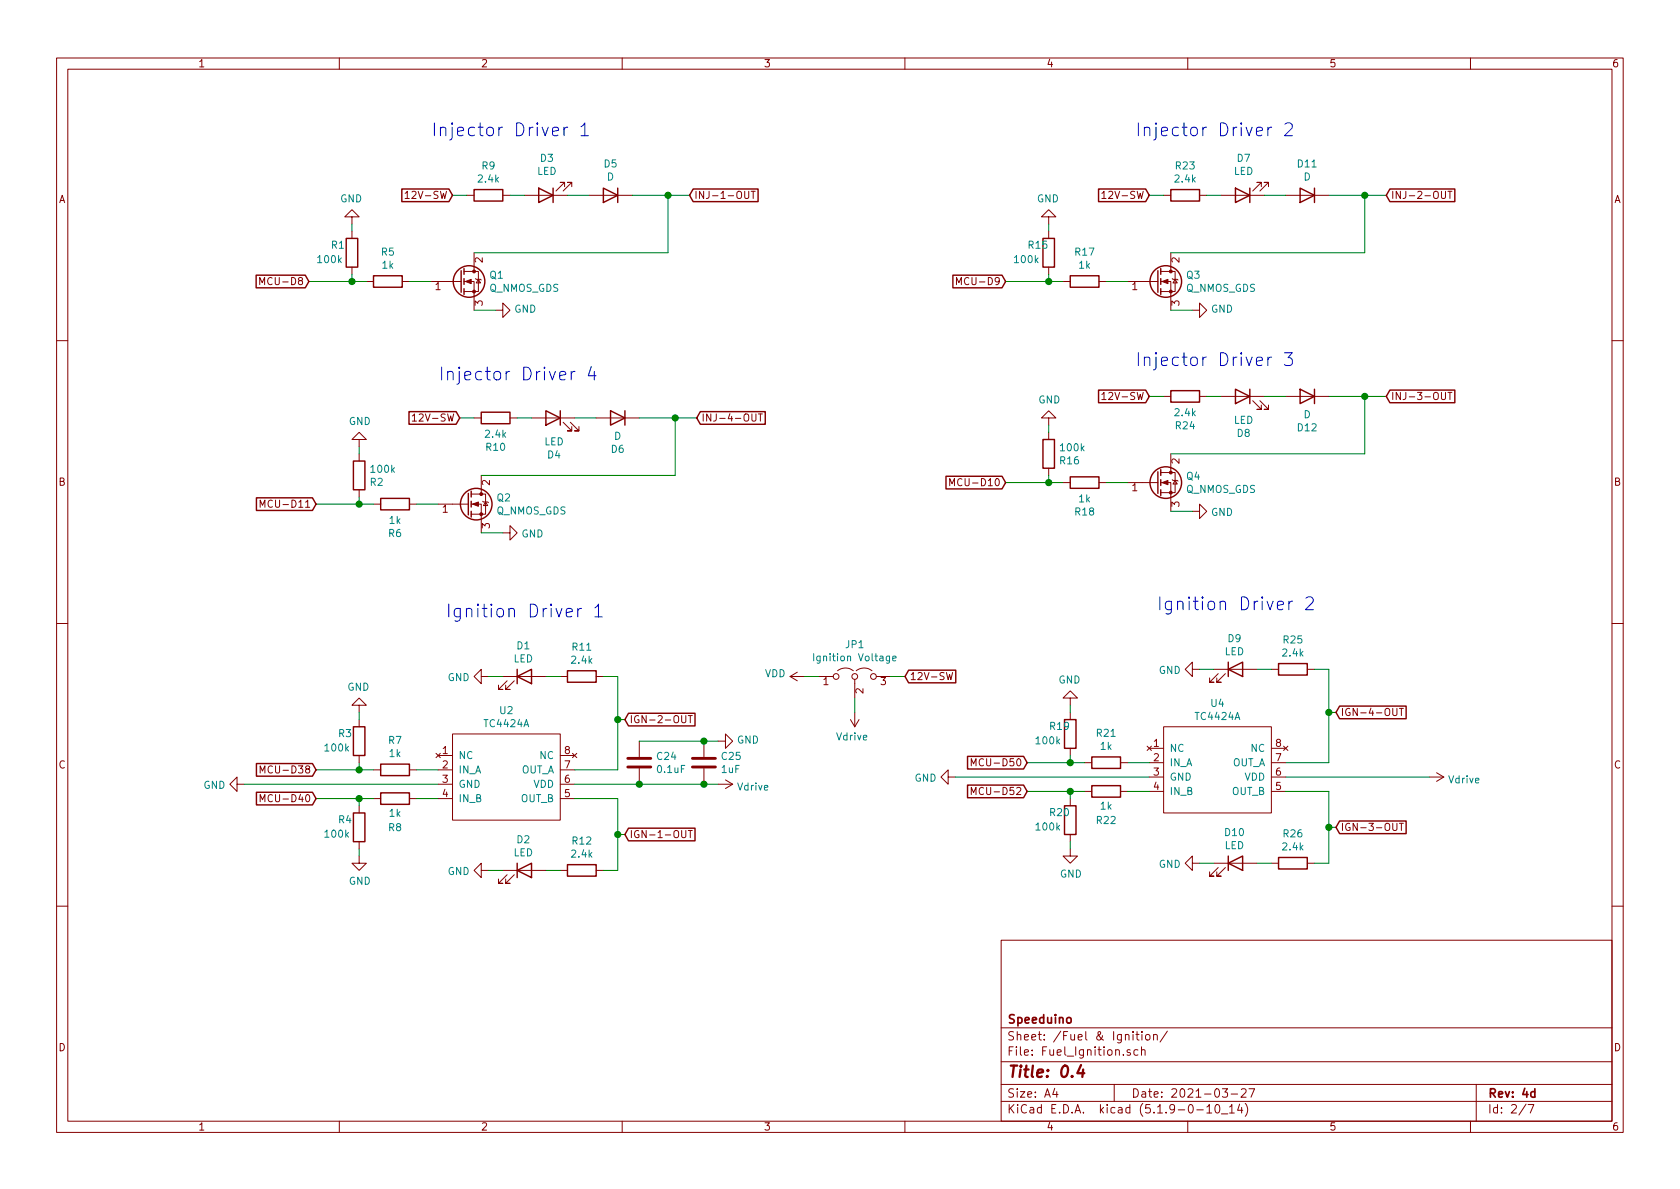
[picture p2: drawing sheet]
<svg xmlns="http://www.w3.org/2000/svg" width="297mm" height="210mm" viewBox="0 0 297 210" stroke-linecap="round" stroke-linejoin="round" font-family="sans-serif">
<g fill="none" stroke="#840000" stroke-width=".18">
<path d="M10 10.3h277v189.9h-277zM12 12.2h273v186.1h-273zM60 10.3v1.9M110 10.3v1.9M160 10.3v1.9M210 10.3v1.9M260 10.3v1.9M62.2 38.3h1.3l-1.3-1.2-1.2 1.2h1.2v1.3M71.6 34.2l.4-.4v1.3M71.6 35.1h.8M82.5 34.5h1.3M88.9 34.5h1.3"/>
<path d="M92.7 34.5h7.6M99.8 33v-.7h-.7h.7l-1.5 1.5M101.1 33v-.7h-.8h.8l-1.5 1.5M104.1 34.5h7.7M131.7 33.8v1.1l.2 .2h.3l.2-.2v-1.1M132.8 33.8h.7M133.2 33.8v1.3M185.4 38.3h1.3l-1.3-1.2-1.3 1.2h1.3v1.3M194.8 34.2l.4-.4v1.3M194.8 35.1h.8M205.7 34.5h1.3M212.1 34.5h1.3"/>
<path d="M215.9 34.5h7.6M223 33v-.7h-.8h.8l-1.5 1.5M224.3 33v-.7h-.8h.8l-1.5 1.5M227.3 34.5h7.6M254.9 33.8v1.1l.2 .2h.2l.3-.2v-1.1M256 33.8h.7M256.4 33.8v1.3M45.9 50.3v-1.2l.5 .9 .4-.9v1.2M62.2 40.9v1.3M62.2 47.2v1.3M64.8 49.8h1.2M71.1 49.8h1.3"/>
<path d="M76.2 49.8h5.3M82 49.8h1.8v5.1M82 48h2.6v3.6h-2.6M83.8 44.7v3.3M84.1 49.3l.1 .1h.8l.1 .1M84.6 49.4l.4 .6h-.8zM87.6 54.9h1.3v-1.3l1.3 1.3-1.3 1.2v-1.2M169.1 50.3v-1.2l.4 .9 .5-.9v1.2M185.4 40.9v1.3M185.4 47.2v1.3M188 49.8h1.2M194.3 49.8h1.3"/>
<path d="M199.4 49.8h5.3M205.2 49.8h1.8v5.1M205.2 48h2.6v3.6h-2.6M207 44.7v3.3M207.3 49.3l.1 .1h.8l.1 .1M207.8 49.4l.4 .6h-.8zM210.8 54.9h1.3v-1.3l1.3 1.3-1.3 1.2v-1.2M10 60.2h2M63.5 77.7h-1.3l1.3-1.3 1.3 1.3h-1.3v1.3M72.9 73.6l.4-.4v1.3M72.9 74.5h.7M83.8 73.9h1.3"/>
<path d="M90.2 73.9h1.2M94 73.9h7.6M99.6 74.7l1.5 1.5h-.8h.8v-.8M100.8 74.7l1.6 1.5h-.8h.8v-.8M105.4 73.9h7.6M132.9 73.2v1l.3 .3h.2l.3-.3v-1M134.1 73.2h.7M134.4 73.2v1.3M185.4 73.9h-1.3l1.3-1.3 1.3 1.3h-1.3v1.3M185.4 76.4v1.3M194.8 69.7l.4-.3v1.3M194.8 70.7h.8"/>
<path d="M205.7 70.1h1.3M212.1 70.1h1.3M215.9 70.1h7.6M221.5 70.9l1.5 1.5h-.8h.8v-.8M222.8 70.9l1.5 1.5h-.8h.8v-.8M227.3 70.1h7.6M254.9 69.4v1l.2 .3h.2l.3-.3v-1M256 69.4h.7M256.4 69.4v1.3M285 60.2h2M46 89.7v-1.3l.4 1 .4-1v1.3M63.5 80.3v1.2"/>
<path d="M63.5 86.6v1.3M66 89.1h1.3M72.4 89.1h1.3M77.5 89.1h5.3M83.3 89.1h1.8v5.1M83.3 87.4h2.6v3.5h-2.6M85.1 84.1v3.3M85.3 88.6l.2 .2h.7l.2 .1M85.9 88.8l.3 .6h-.7zM88.9 94.2h1.3v1.3l1.2-1.3-1.2-1.2v1.2M167.9 85.9v-1.3l.4 .9 .5-.9v1.3M185.4 82.8v1.3"/>
<path d="M188 85.3h1.2M194.3 85.3h1.3M199.4 85.3h5.3M205.2 85.3h1.8v5.1M205.2 83.6h2.6v3.5h-2.6M207 80.3v3.3M207.3 84.8l.1 .2h.8l.1 .1M207.8 85l.4 .6h-.8zM210.8 90.4h1.3v1.3l1.3-1.3-1.3-1.3v1.3M10 110.3h2M85.1 119.6v-1.2l-1.3 1.2 1.3 1.3v-1.3h1.3M88.9 119.6h7.6"/>
<path d="M99.1 119.6h1.2M105.4 119.6h1.3M139.7 119.6h2.5M139.7 119.6l1.3 .8M141 118.9l-1.3 .7M144.8 119.6h2.5M148.1 118.6a2.26 2.26 0 0 1 2.8 0M151.4 118.6a2.26 2.26 0 0 1 2.8 0M154.9 119.6h2.6M167.3 118.9l.3 1.3 .3-.9 .2 .9 .3-1.3M210.8 118.4v-1.3l-1.3 1.3 1.3 1.2v-1.2h1.3M214.6 118.4h7.6"/>
<path d="M215.4 119.1l-1.5 1.5h.7h-.7v-.7M216.7 119.1l-1.6 1.5h.8h-.8v-.7M224.8 118.4h1.3M231.1 118.4h1.3M285 110.3h2M41.9 138.7v-1.3l-1.3 1.3 1.3 1.2v-1.2h1.3M46 136.7v-1.3l.4 .9 .4-.9v1.3M63.5 124.7h1.3l-1.3-1.3-1.3 1.3h1.3v1.3M63.5 127.2v1.3M63.5 133.6v1.3M66 136.1h1.3M72.4 136.1h1.3"/>
<path d="M77.1 133.2l.8 .8M77.5 133.6h2.5M77.5 136.1h2.5M77.5 138.7h2.5M77.9 133.2l-.8 .8M80 129.8h19.1v15.2h-19.1zM89.7 120.4l-1.6 1.5h.8h-.8v-.7M90.9 120.4l-1.5 1.5h.8h-.8v-.7M99.1 133.6h2.5M99.1 136.1h2.5M99.1 138.7h2.5M101.2 133.2l.8 .8"/>
<path d="M102 133.2l-.8 .8M113 131.1v2.8M113 135.9v2.8M120.5 126.5v1.1l.3 .2h.3l.2-.2v-1.1M121.7 126.5h.7M122 126.5v1.3M124.5 131.1v2.8M124.5 135.9v2.8M127 131.1h1.3v-1.3l1.2 1.3-1.2 1.2v-1.2M127 138.7h2.5M128.3 137.9l1.2 .8M129.5 138.7l-1.2 .7"/>
<path d="M150.4 127.2l.7 1.3M151.1 120.1v3.3M151.1 126v2.5M151.9 127.2l-.8 1.3M167.6 137.4v-1.3l-1.2 1.3 1.2 1.3v-1.3h1.3M171.7 135.4v-1.2l.4 .9 .5-.9v1.2M189.2 123.4h1.3l-1.3-1.2-1.2 1.2h1.2v1.3M189.2 126v1.2M189.2 132.3v1.3M191.8 134.9h1.2M191.8 139.9h1.2M198.1 134.9h1.3"/>
<path d="M198.1 139.9h1.3M202.8 131.9l.8 .8M203.2 132.3h2.5M203.2 134.9h2.5M203.2 137.4h2.5M203.2 139.9h2.5M203.6 131.9l-.8 .8M205.7 128.5h19.1v15.3h-19.1zM224.8 132.3h2.5M224.8 134.9h2.5M224.8 137.4h2.5M224.8 139.9h2.5"/>
<path d="M226.9 131.9l.8 .8M227.7 131.9l-.8 .8M246.3 125.3v1l.2 .2h.4l.1-.2v-1M247.4 125.3h.7M247.8 125.3v1.2M252.7 137.4h2.6M254 136.6l1.3 .8M255.3 137.4l-1.3 .8M46 141.8v-1.3l.4 .9 .4-.9v1.3M63.5 151.4v1.2h1.3l-1.3 1.3-1.3-1.3h1.3M63.5 142.5v1.3M63.5 148.8v1.3"/>
<path d="M66 141.2h1.3M72.4 141.2h1.3M77.5 141.2h2.5M85.1 153.9v-1.3l-1.3 1.3 1.3 1.3v-1.3h1.3M88.9 153.9h7.6M89.7 154.7l-1.6 1.5h.8h-.8v-.8M90.9 154.7l-1.5 1.5h.8h-.8v-.8M99.1 141.2h2.5M99.1 153.9h1.2M105.4 153.9h1.3M120.5 146.9v1l.3 .2h.3l.2-.2v-1M121.7 146.9h.7"/>
<path d="M122 146.9v1.2M171.7 140.5v-1.3l.4 1 .5-1v1.3M189.2 150.1v1.3h1.3l-1.3 1.2-1.2-1.2h1.2M189.2 141.2v1.3M189.2 147.6v1.2M210.8 152.6v-1.2l-1.3 1.2 1.3 1.3v-1.3h1.3M214.6 152.6h7.6M215.4 153.4l-1.5 1.5h.7h-.7v-.7M216.7 153.4l-1.6 1.5h.8h-.8v-.7M224.8 152.6h1.3M231.1 152.6h1.3M246.3 145.6v1l.2 .3 .4-.1 .1-.2v-1"/>
<path d="M247.4 145.6h.7M247.8 145.6v1.3M10 160.2h2M177 166.3h108v32h-108zM285 160.2h2M60 198.3v1.9M110 198.3v1.9M160 198.3v1.9M177 194.8h108M177 191.8h108M177 187.8h108M177 181.8h108"/>
<path d="M186.5 192.5l-.4 1h1M186.8 193v1M197 191.8v3M199.8 185.7l-.3-.1-.2 .2v.2l.5 .2v.3h-.5M200.3 182.4v.2M200.3 182.9v1M200.8 182.9h.6M201 182.4v1.3l.4 .2M201.2 185.7l-.4-.1-.3 .3 .1 .6h.6M201.8 185.7l.3-.1 .3 .1 .1 .9M201.8 185.1v1.5M201.9 182.4v.2"/>
<path d="M201.9 182.9v1M202.6 183.1l.2-.2 .5 .2v.7l-.3 .1-.4-.1zM204 183.1v-.1a.37 .37 0 0 1 .6 .1v.8M204 182.9v1M206.4 182.3l-1.3 2M210 198.3v1.9M211.6 196.3h1.2M213.4 195.8l.4-.5v1.5M213.4 196.8h.8M215 195.4l.3-.1a.94 .94 0 0 1 0 1.5 .8 .8 0 0 1-.6-.6 .8 .8 0 0 1 .3-.8zM216 197h1.1M216.1 192.5h.9l-.4 .6 .4 .1v.7l-.2 .1-.7-.1"/>
<path d="M217.4 195.8l.4-.5v1.5M217.4 196.8h.8M217.7 193.5h1.1M219.2 195.2l-.4 1.1h.9M219.5 192.7l.2-.2h.3l.3 .2v.3v.2l-.9 .8h.9M219.5 195.8v1M220.2 195.1a1.71 1.71 0 0 1 0 2.3M220.8 192.5h1l-.6 1.5M260 198.3v1.9M261 191.8v6.5M269.8 195.2l-1.2 2M270.2 195.3h1l-.6 1.5"/>
<circle cx="147.8" cy="119.6" r=".51"/>
<circle cx="151.1" cy="119.6" r=".51"/>
<circle cx="154.4" cy="119.6" r=".51"/>
</g>
<path d="M188.7 180.1l.2-.2 .4 .2v.7l-.2 .1-.4-.1zM271.4 193.1l-.4-.1-.3 .3v.6l.3 .1 .4-.1M271.4 192.5v1.5" fill="none" stroke="#840000" stroke-width=".3"/>
<path d="M191.1 188.3l-.6 1.5h1.2M191.5 189.1l-.1 1.3" fill="none" stroke="#840000" stroke-width=".41"/>
<g fill="none" stroke="#840000" stroke-width=".25">
<path d="M71 33.4h8.4l.6 1.1-.6 1.2h-8.4zM83.8 33.5h5.1v2.1h-5.1zM95.2 33.3l2.6 1.2-2.6 1.3zM97.8 33.3v2.5M106.7 33.3l2.5 1.2-2.5 1.3zM109.2 33.3v2.5M122.6 33.4h11.4v2.3h-11.4l-.7-1.2zM194.2 33.4h8.4l.6 1.1-.6 1.2h-8.4zM207 33.5h5.1v2.1h-5.1zM218.4 33.3l2.6 1.2-2.6 1.3zM221 33.3v2.5M229.9 33.3l2.5 1.2-2.5 1.3z"/>
<path d="M232.4 33.3v2.5M245.7 33.4h11.5v2.3h-11.5l-.6-1.2zM45.3 48.7h8.7l.6 1.1-.6 1.1h-8.7zM61.2 42.2h2v5h-2zM66 48.8h5.1v2h-5.1zM81.5 47.9v3.8M82 47.5v1M82 49.3v1M82 51v1.1M168.5 48.7h8.7l.6 1.1-.6 1.1h-8.7zM184.4 42.2h2v5h-2zM189.2 48.8h5.1v2h-5.1z"/>
<path d="M204.7 47.9v3.8M205.2 47.5v1M205.2 49.3v1M205.2 51v1.1M72.3 72.8h8.3l.7 1.1-.7 1.1h-8.3zM85.1 72.9h5.1v2h-5.1zM96.5 72.6l2.6 1.3-2.6 1.3zM99.1 72.6v2.6M107.9 72.6l2.6 1.3-2.6 1.3zM110.5 72.6v2.6M123.8 72.8h11.5v2.2h-11.5l-.6-1.1zM184.4 77.7h2v5.1h-2z"/>
<path d="M194.2 69h8.4l.6 1.1-.6 1.1h-8.4zM207 69.1h5.1v2h-5.1zM218.4 68.8l2.6 1.3-2.6 1.3zM221 68.8v2.6M229.9 68.8l2.5 1.3-2.5 1.3zM232.4 68.8v2.6M245.7 69h11.5v2.2h-11.5l-.6-1.1zM45.3 88h9.9l.7 1.1-.7 1.2h-9.9zM62.5 81.5h2v5.1h-2zM67.3 88.1h5.1v2.1h-5.1zM82.8 87.2v3.9M83.3 86.9v1"/>
<path d="M83.3 88.6v1.1M83.3 90.4v1M167.3 84.2h9.9l.6 1.1-.6 1.2h-9.9zM189.2 84.3h5.1v2.1h-5.1zM204.7 83.4v3.8M205.2 83.1v1M205.2 84.8v1M205.2 86.6v1M91.4 119.6l2.6-1.2v2.5zM91.4 118.4v2.5M100.3 118.6h5.1v2h-5.1zM160.7 118.5h8.3v2.2h-8.3l-.7-1.1z"/>
<path d="M217.2 118.4l2.5-1.3v2.5zM217.2 117.1v2.5M226.1 117.3h5v2.1h-5zM45.3 135h9.9l.7 1.1-.7 1.2h-9.9zM62.5 128.5h2v5.1h-2zM67.3 135.1h5.1v2.1h-5.1zM111.1 126.1h11.8v2.3h-11.8l-.6-1.2zM171.1 133.8h9.9l.6 1.1-.6 1.1h-9.9zM171.1 138.8h9.9l.6 1.1-.6 1.2h-9.9zM188.2 127.2h2v5.1h-2zM193 138.9h5.1v2.1h-5.1zM193 133.9h5.1v2h-5.1z"/>
<path d="M236.9 124.9h11.7v2.2h-11.7l-.7-1.1zM45.3 140.1h9.9l.7 1.1-.7 1.1h-9.9zM62.5 143.8h2v5h-2zM67.3 140.2h5.1v2h-5.1zM91.4 153.9l2.6-1.3v2.6zM91.4 152.6v2.6M100.3 152.9h5.1v2h-5.1zM111.1 146.5h11.8v2.2h-11.8l-.6-1.1zM188.2 142.5h2v5.1h-2zM217.2 152.6l2.5-1.2v2.5zM217.2 151.4v2.5M226.1 151.6h5v2.1h-5z"/>
<path d="M236.9 145.2h11.7v2.2h-11.7l-.7-1.1z"/>
<circle cx="82.9" cy="49.8" r="2.79"/>
<circle cx="206.1" cy="49.8" r="2.79"/>
<circle cx="84.2" cy="89.1" r="2.79"/>
<circle cx="206.1" cy="85.3" r="2.79"/>
</g>
<g fill="#840000" stroke="#840000" stroke-width=".18">
<path d="M83.6 89.1l1-.3v.7z"/>
<path d="M82.3 49.8l1-.4v.8z"/>
<path d="M205.5 85.3l1-.3v.7z"/>
<path d="M205.5 49.8l1-.4v.8z"/>
<circle cx="85.1" cy="90.9" r=".25"/>
<circle cx="85.1" cy="87.4" r=".25"/>
<circle cx="83.8" cy="51.6" r=".25"/>
<circle cx="83.8" cy="48" r=".25"/>
<circle cx="207" cy="87.1" r=".25"/>
<circle cx="207" cy="83.6" r=".25"/>
<circle cx="207" cy="51.6" r=".25"/>
<circle cx="207" cy="48" r=".25"/>
</g>
<path d="M111 135.6h4.1M111 134.1h4.1M122.4 135.6h4.1M122.4 134.1h4.1" fill="none" stroke="#840000" stroke-width=".51"/>
<path d="M143.9 115.6v1.3M157.3 116l-.1 1.2-.2 .1-.3-.1M157.3 116.1l-.4-.1-.2 .3 .1 .5h.5M157.8 116.4l.6-.1v-.2l-.4-.1-.2 .2 .1 .6h.5" fill="none" stroke="#008484" stroke-width=".18"/>
<g fill="none" stroke="#008400" stroke-width=".18">
<path d="M62.2 39.6v1.3M80 34.5h2.5M90.2 34.5h2.5M100.3 34.5h3.8M111.8 34.5h10.1M118.1 34.5v10.2h-34.3M185.4 39.6v1.3M203.2 34.5h2.5M213.4 34.5h2.5M223.5 34.5h3.8M234.9 34.5h10.2M241.3 34.5v10.2h-34.3"/>
<path d="M54.6 49.8h10.2M62.2 48.5v1.3M72.4 49.8h3.8M83.8 54.9h3.8M177.8 49.8h10.2M185.4 48.5v1.3M195.6 49.8h3.8M207 54.9h3.8M63.5 79v1.3M81.3 73.9h2.5M91.4 73.9h2.6M101.6 73.9h3.8"/>
<path d="M113 73.9h10.2M119.4 73.9v10.2h-34.3M185.4 75.2v1.2M203.2 70.1h2.5M213.4 70.1h2.5M223.5 70.1h3.8M234.9 70.1h10.2M241.3 70.1v10.2h-34.3M55.9 89.1h10.1M63.5 87.9v1.2M73.7 89.1h3.8M85.1 94.2h3.8"/>
<path d="M177.8 85.3h10.2M185.4 84.1v1.2M195.6 85.3h3.8M207 90.4h3.8M86.4 119.6h2.5M96.5 119.6h2.6M106.7 119.6h2.5v16.5h-7.6M142.2 119.6h2.6M157.5 119.6h2.5M212.1 118.4h2.5M222.2 118.4h2.6M232.4 118.4h2.5v16.5h-7.6"/>
<path d="M43.2 138.7h34.3M55.9 136.1h10.1M63.5 126v1.2M63.5 134.9v1.2M73.7 136.1h3.8M101.6 138.7h25.4M109.2 127.2h1.3M113 131.1h14M151.1 123.4v2.6M168.9 137.4h34.3M181.6 139.9h10.2M181.6 134.9h10.2"/>
<path d="M189.2 124.7v1.3M189.2 133.6v1.3M189.2 139.9v1.3M199.4 139.9h3.8M199.4 134.9h3.8M227.3 139.9h7.6v12.7h-2.5M227.3 137.4h25.4M234.9 126h1.3M55.9 141.2h10.1M63.5 141.2v1.3M63.5 150.1v1.3M73.7 141.2h3.8"/>
<path d="M86.4 153.9h2.5M96.5 153.9h2.6M101.6 141.2h7.6v12.7h-2.5M109.2 147.6h1.3M189.2 148.8v1.3M212.1 152.6h2.5M222.2 152.6h2.6M234.9 146.3h1.3"/>
</g>
<g fill="none" stroke="#0000c2" stroke-width=".18">
<path d="M99.7 22.5v1.5M100.4 22.5a.59 .59 0 0 0-.7 .4M102.7 22.4l.7-.7v2.3M102.7 24h1.3M224.2 22.5v1.5M224.8 22.5a.59 .59 0 0 0-.6 .4M227.2 22l.3-.3h.6a.62 .62 0 0 1 .3 1l-1.3 1.3h1.4M101 65.7v1.5M101.7 65.7a.59 .59 0 0 0-.7 .4M104.5 64.8l-.5 1.6h1.4M105.1 65.7v1.5M224.2 63.1v1.5"/>
<path d="M224.8 63.1a.59 .59 0 0 0-.6 .5M227.1 62.4h1.4l-.8 .8a.62 .62 0 0 1 .8 .5v.5l-.2 .3-.9 .1-.3-.2M102.2 107.6v1.5M102.8 107.6a.59 .59 0 0 0-.6 .4M105.2 107.5l.6-.7v2.3M105.2 109.1h1.3M227.9 106.3v1.5M228.5 106.3a.59 .59 0 0 0-.6 .5M230.9 105.8l.3-.2h.6l.3 .2 .1 .4-.1 .3-1.3 1.3h1.4"/>
</g>
<g fill="#008400" stroke="#008400" stroke-width=".25">
<circle cx="109.2" cy="127.2" r=".51"/>
<circle cx="118.1" cy="34.5" r=".51"/>
<circle cx="109.2" cy="147.6" r=".51"/>
<circle cx="63.5" cy="141.2" r=".51"/>
<circle cx="63.5" cy="136.1" r=".51"/>
<circle cx="113" cy="138.7" r=".51"/>
<circle cx="235" cy="146.3" r=".51"/>
<circle cx="124.5" cy="138.7" r=".51"/>
<circle cx="119.4" cy="73.9" r=".51"/>
<circle cx="62.2" cy="49.8" r=".51"/>
<circle cx="124.5" cy="131.1" r=".51"/>
<circle cx="241.3" cy="34.5" r=".51"/>
<circle cx="63.5" cy="89.1" r=".51"/>
<circle cx="189.2" cy="134.9" r=".51"/>
<circle cx="185.4" cy="49.8" r=".51"/>
<circle cx="241.3" cy="70.1" r=".51"/>
<circle cx="235" cy="126" r=".51"/>
<circle cx="189.2" cy="139.9" r=".51"/>
<circle cx="185.4" cy="85.3" r=".51"/>
</g>
<g font-size="3.1" fill="#0000c2">
<text x="76.2" y="24.1">Injector Driver 1</text>
<text x="200.7" y="24.1">Injector Driver 2</text>
<text x="200.7" y="64.8">Injector Driver 3</text>
<text x="77.5" y="67.3">Injector Driver 4</text>
<text x="204.5" y="107.9">Ignition Driver 2</text>
<text x="78.7" y="109.2">Ignition Driver 1</text>
</g>
<text font-size="2.8" fill="#840000" x="178" y="190.5">Title: 0.4</text>
<g font-size="2.1" fill="#840000">
<text x="178" y="184">Sheet: /Fuel &amp; Ignition/</text>
<text x="178" y="181">Speeduino</text>
<text x="178" y="186.7">File: Fuel_Ignition.sch</text>
<text x="178" y="196.9">KiCad E.D.A. kicad (5.1.9-0-10_14)</text>
<text x="178" y="194.1">Size: A4</text>
<text x="200" y="194.1">Date: 2021-03-27</text>
<text x="263" y="194.1">Rev: 4d</text>
<text x="263" y="196.9">Id: 2/7</text>
</g>
<g font-size="1.8" fill="#840000">
<text x="35" y="11.9">1</text>
<text x="85" y="11.9">2</text>
<text x="135" y="11.9">3</text>
<text x="185" y="11.9">4</text>
<text x="235" y="11.9">5</text>
<text x="285" y="11.9">6</text>
<text x="10.4" y="35.9">A</text>
<text x="72.6" y="35.2">12V-SW</text>
<text x="122.7" y="35.2">INJ-1-OUT</text>
<text x="195.8" y="35.2">12V-SW</text>
<text x="245.9" y="35.2">INJ-2-OUT</text>
<text x="285.4" y="35.9">A</text>
<text x="85.3" y="46.5" transform="rotate(-90 85.3 46.5)">2</text>
<text x="208.5" y="46.5" transform="rotate(-90 208.5 46.5)">2</text>
<text x="46.9" y="50.4">MCU-D8</text>
<text x="77" y="51.3">1</text>
<text x="170.1" y="50.4">MCU-D9</text>
<text x="200.2" y="51.3">1</text>
<text x="85.3" y="54.1" transform="rotate(-90 85.3 54.1)">3</text>
<text x="208.5" y="54.1" transform="rotate(-90 208.5 54.1)">3</text>
<text x="195.8" y="70.7">12V-SW</text>
<text x="245.9" y="70.7">INJ-3-OUT</text>
<text x="73.9" y="74.5">12V-SW</text>
<text x="124" y="74.5">INJ-4-OUT</text>
<text x="208.5" y="82" transform="rotate(-90 208.5 82)">2</text>
<text x="10.4" y="85.9">B</text>
<text x="47.2" y="89.8">MCU-D11</text>
<text x="86.6" y="85.8" transform="rotate(-90 86.6 85.8)">2</text>
<text x="169.2" y="86">MCU-D10</text>
<text x="200.2" y="86.9">1</text>
<text x="208.5" y="89.6" transform="rotate(-90 208.5 89.6)">3</text>
<text x="285.4" y="85.9">B</text>
<text x="78.3" y="90.7">1</text>
<text x="86.6" y="93.4" transform="rotate(-90 86.6 93.4)">3</text>
<text x="145.6" y="121.2">1</text>
<text x="152.7" y="122.7" transform="rotate(-90 152.7 122.7)">2</text>
<text x="155.7" y="121.2">3</text>
<text x="160.8" y="120.3">12V-SW</text>
<text x="111.3" y="127.9">IGN-2-OUT</text>
<text x="237" y="126.6">IGN-4-OUT</text>
<text x="10.4" y="135.9">C</text>
<text x="47.2" y="136.8">MCU-D38</text>
<text x="78.3" y="133.3">1</text>
<text x="78.3" y="135.9">2</text>
<text x="99.8" y="135.9">7</text>
<text x="99.8" y="133.3">8</text>
<text x="173" y="135.5">MCU-D50</text>
<text x="204" y="132.1">1</text>
<text x="204" y="134.6">2</text>
<text x="204" y="137.2">3</text>
<text x="225.6" y="137.2">6</text>
<text x="225.6" y="134.6">7</text>
<text x="225.6" y="132.1">8</text>
<text x="285.4" y="135.9">C</text>
<text x="47.2" y="141.9">MCU-D40</text>
<text x="78.3" y="138.4">3</text>
<text x="78.3" y="141">4</text>
<text x="99.8" y="141">5</text>
<text x="99.8" y="138.4">6</text>
<text x="173" y="140.6">MCU-D52</text>
<text x="204" y="139.7">4</text>
<text x="225.6" y="139.7">5</text>
<text x="111.3" y="148.2">IGN-1-OUT</text>
<text x="237" y="146.9">IGN-3-OUT</text>
<text x="10.4" y="185.9">D</text>
<text x="285.4" y="185.9">D</text>
<text x="35" y="199.9">1</text>
<text x="85" y="199.9">2</text>
<text x="135" y="199.9">3</text>
<text x="185" y="199.9">4</text>
<text x="235" y="199.9">5</text>
<text x="285" y="199.9">6</text>
</g>
<g font-size="1.8" fill="#008484">
<text x="85.2" y="30">R9</text>
<text x="95.6" y="28.6">D3</text>
<text x="106.8" y="29.6">D5</text>
<text x="207.9" y="30">R23</text>
<text x="218.8" y="28.6">D7</text>
<text x="229.5" y="29.6">D11</text>
<text x="60.1" y="35.8">GND</text>
<text x="84.6" y="32.3">2.4k</text>
<text x="94.9" y="30.9">LED</text>
<text x="107.3" y="31.9">D</text>
<text x="183.3" y="35.8">GND</text>
<text x="207.8" y="32.3">2.4k</text>
<text x="218.1" y="30.9">LED</text>
<text x="230.5" y="31.9">D</text>
<text x="56.3" y="46.5">100k</text>
<text x="58.6" y="44">R1</text>
<text x="67.5" y="45.2">R5</text>
<text x="67.6" y="47.5">1k</text>
<text x="179.5" y="46.5">100k</text>
<text x="181.9" y="44">R15</text>
<text x="190.1" y="45.2">R17</text>
<text x="190.8" y="47.5">1k</text>
<text x="86.5" y="51.6">Q_NMOS_GDS</text>
<text x="86.6" y="49.3">Q1</text>
<text x="209.7" y="51.6">Q_NMOS_GDS</text>
<text x="209.8" y="49.3">Q3</text>
<text x="90.9" y="55.3">GND</text>
<text x="214.1" y="55.3">GND</text>
<text x="183.6" y="71.3">GND</text>
<text x="61.7" y="75.2">GND</text>
<text x="85.9" y="77.4">2.4k</text>
<text x="108.6" y="77.8">D</text>
<text x="207.8" y="73.6">2.4k</text>
<text x="207.9" y="75.9">R24</text>
<text x="218.1" y="74.9">LED</text>
<text x="218.8" y="77.3">D8</text>
<text x="229.5" y="76.3">D12</text>
<text x="230.5" y="74">D</text>
<text x="65.7" y="83.6">100k</text>
<text x="86" y="79.7">R10</text>
<text x="96.2" y="78.8">LED</text>
<text x="96.9" y="81.1">D4</text>
<text x="108.1" y="80.1">D6</text>
<text x="187.5" y="82.1">R16</text>
<text x="187.6" y="79.8">100k</text>
<text x="65.5" y="85.9">R2</text>
<text x="87.9" y="88.7">Q2</text>
<text x="190.8" y="88.8">1k</text>
<text x="209.7" y="87.2">Q_NMOS_GDS</text>
<text x="209.8" y="84.9">Q4</text>
<text x="68.7" y="95">R6</text>
<text x="68.9" y="92.7">1k</text>
<text x="87.8" y="91">Q_NMOS_GDS</text>
<text x="92.2" y="95">GND</text>
<text x="190.1" y="91.2">R18</text>
<text x="214.1" y="91.2">GND</text>
<text x="217.1" y="113.6">D9</text>
<text x="227" y="113.8">R25</text>
<text x="90.8" y="117.1">LED</text>
<text x="91.4" y="114.8">D1</text>
<text x="101.1" y="117.4">2.4k</text>
<text x="101.2" y="115.1">R11</text>
<text x="135.2" y="119.8">VDD</text>
<text x="144.5" y="116.9">Ignition Voltage</text>
<text x="149.6" y="114.6">JP1</text>
<text x="204.9" y="119.2">GND</text>
<text x="216.5" y="115.9">LED</text>
<text x="226.9" y="116.1">2.4k</text>
<text x="61.4" y="122.1">GND</text>
<text x="79.1" y="120.4">GND</text>
<text x="187.1" y="120.9">GND</text>
<text x="214.1" y="125">U4</text>
<text x="59.9" y="130.3">R3</text>
<text x="68.7" y="131.6">R7</text>
<text x="85.8" y="128.6">TC4424A</text>
<text x="88.4" y="126.3">U2</text>
<text x="130.3" y="131.5">GND</text>
<text x="148" y="130.9">Vdrive</text>
<text x="183.3" y="131.6">100k</text>
<text x="185.7" y="129.1">R19</text>
<text x="194" y="130.3">R21</text>
<text x="211.5" y="127.3">TC4424A</text>
<text x="57.6" y="132.9">100k</text>
<text x="68.9" y="133.9">1k</text>
<text x="81" y="134.2">NC</text>
<text x="81" y="136.8">IN_A</text>
<text x="92" y="136.8">OUT_A</text>
<text x="95.5" y="134.2">NC</text>
<text x="116.2" y="134.4">C24</text>
<text x="116.3" y="136.7">0.1uF</text>
<text x="127.6" y="136.7">1uF</text>
<text x="127.7" y="134.4">C25</text>
<text x="194.6" y="132.6">1k</text>
<text x="206.8" y="133">NC</text>
<text x="206.8" y="135.5">IN_A</text>
<text x="217.8" y="135.5">OUT_A</text>
<text x="221.2" y="133">NC</text>
<text x="36" y="139.5">GND</text>
<text x="81" y="139.3">GND</text>
<text x="81" y="141.9">IN_B</text>
<text x="92" y="141.9">OUT_B</text>
<text x="94.3" y="139.3">VDD</text>
<text x="130.5" y="139.8">Vdrive</text>
<text x="161.7" y="138.2">GND</text>
<text x="194.6" y="143.2">1k</text>
<text x="206.8" y="138">GND</text>
<text x="206.8" y="140.6">IN_B</text>
<text x="217.8" y="140.6">OUT_B</text>
<text x="220" y="138">VDD</text>
<text x="256.2" y="138.5">Vdrive</text>
<text x="57.6" y="148.1">100k</text>
<text x="59.9" y="145.6">R4</text>
<text x="68.7" y="147">R8</text>
<text x="68.9" y="144.4">1k</text>
<text x="91.4" y="149.1">D2</text>
<text x="101.2" y="149.3">R12</text>
<text x="183.3" y="146.9">100k</text>
<text x="185.7" y="144.3">R20</text>
<text x="194" y="145.7">R22</text>
<text x="216.6" y="147.8">D10</text>
<text x="227" y="148.1">R26</text>
<text x="79.1" y="154.7">GND</text>
<text x="90.8" y="151.4">LED</text>
<text x="101.1" y="151.7">2.4k</text>
<text x="187.4" y="155.2">GND</text>
<text x="204.9" y="153.5">GND</text>
<text x="216.5" y="150.2">LED</text>
<text x="226.9" y="150.4">2.4k</text>
<text x="61.7" y="156.5">GND</text>
</g>
</svg>
